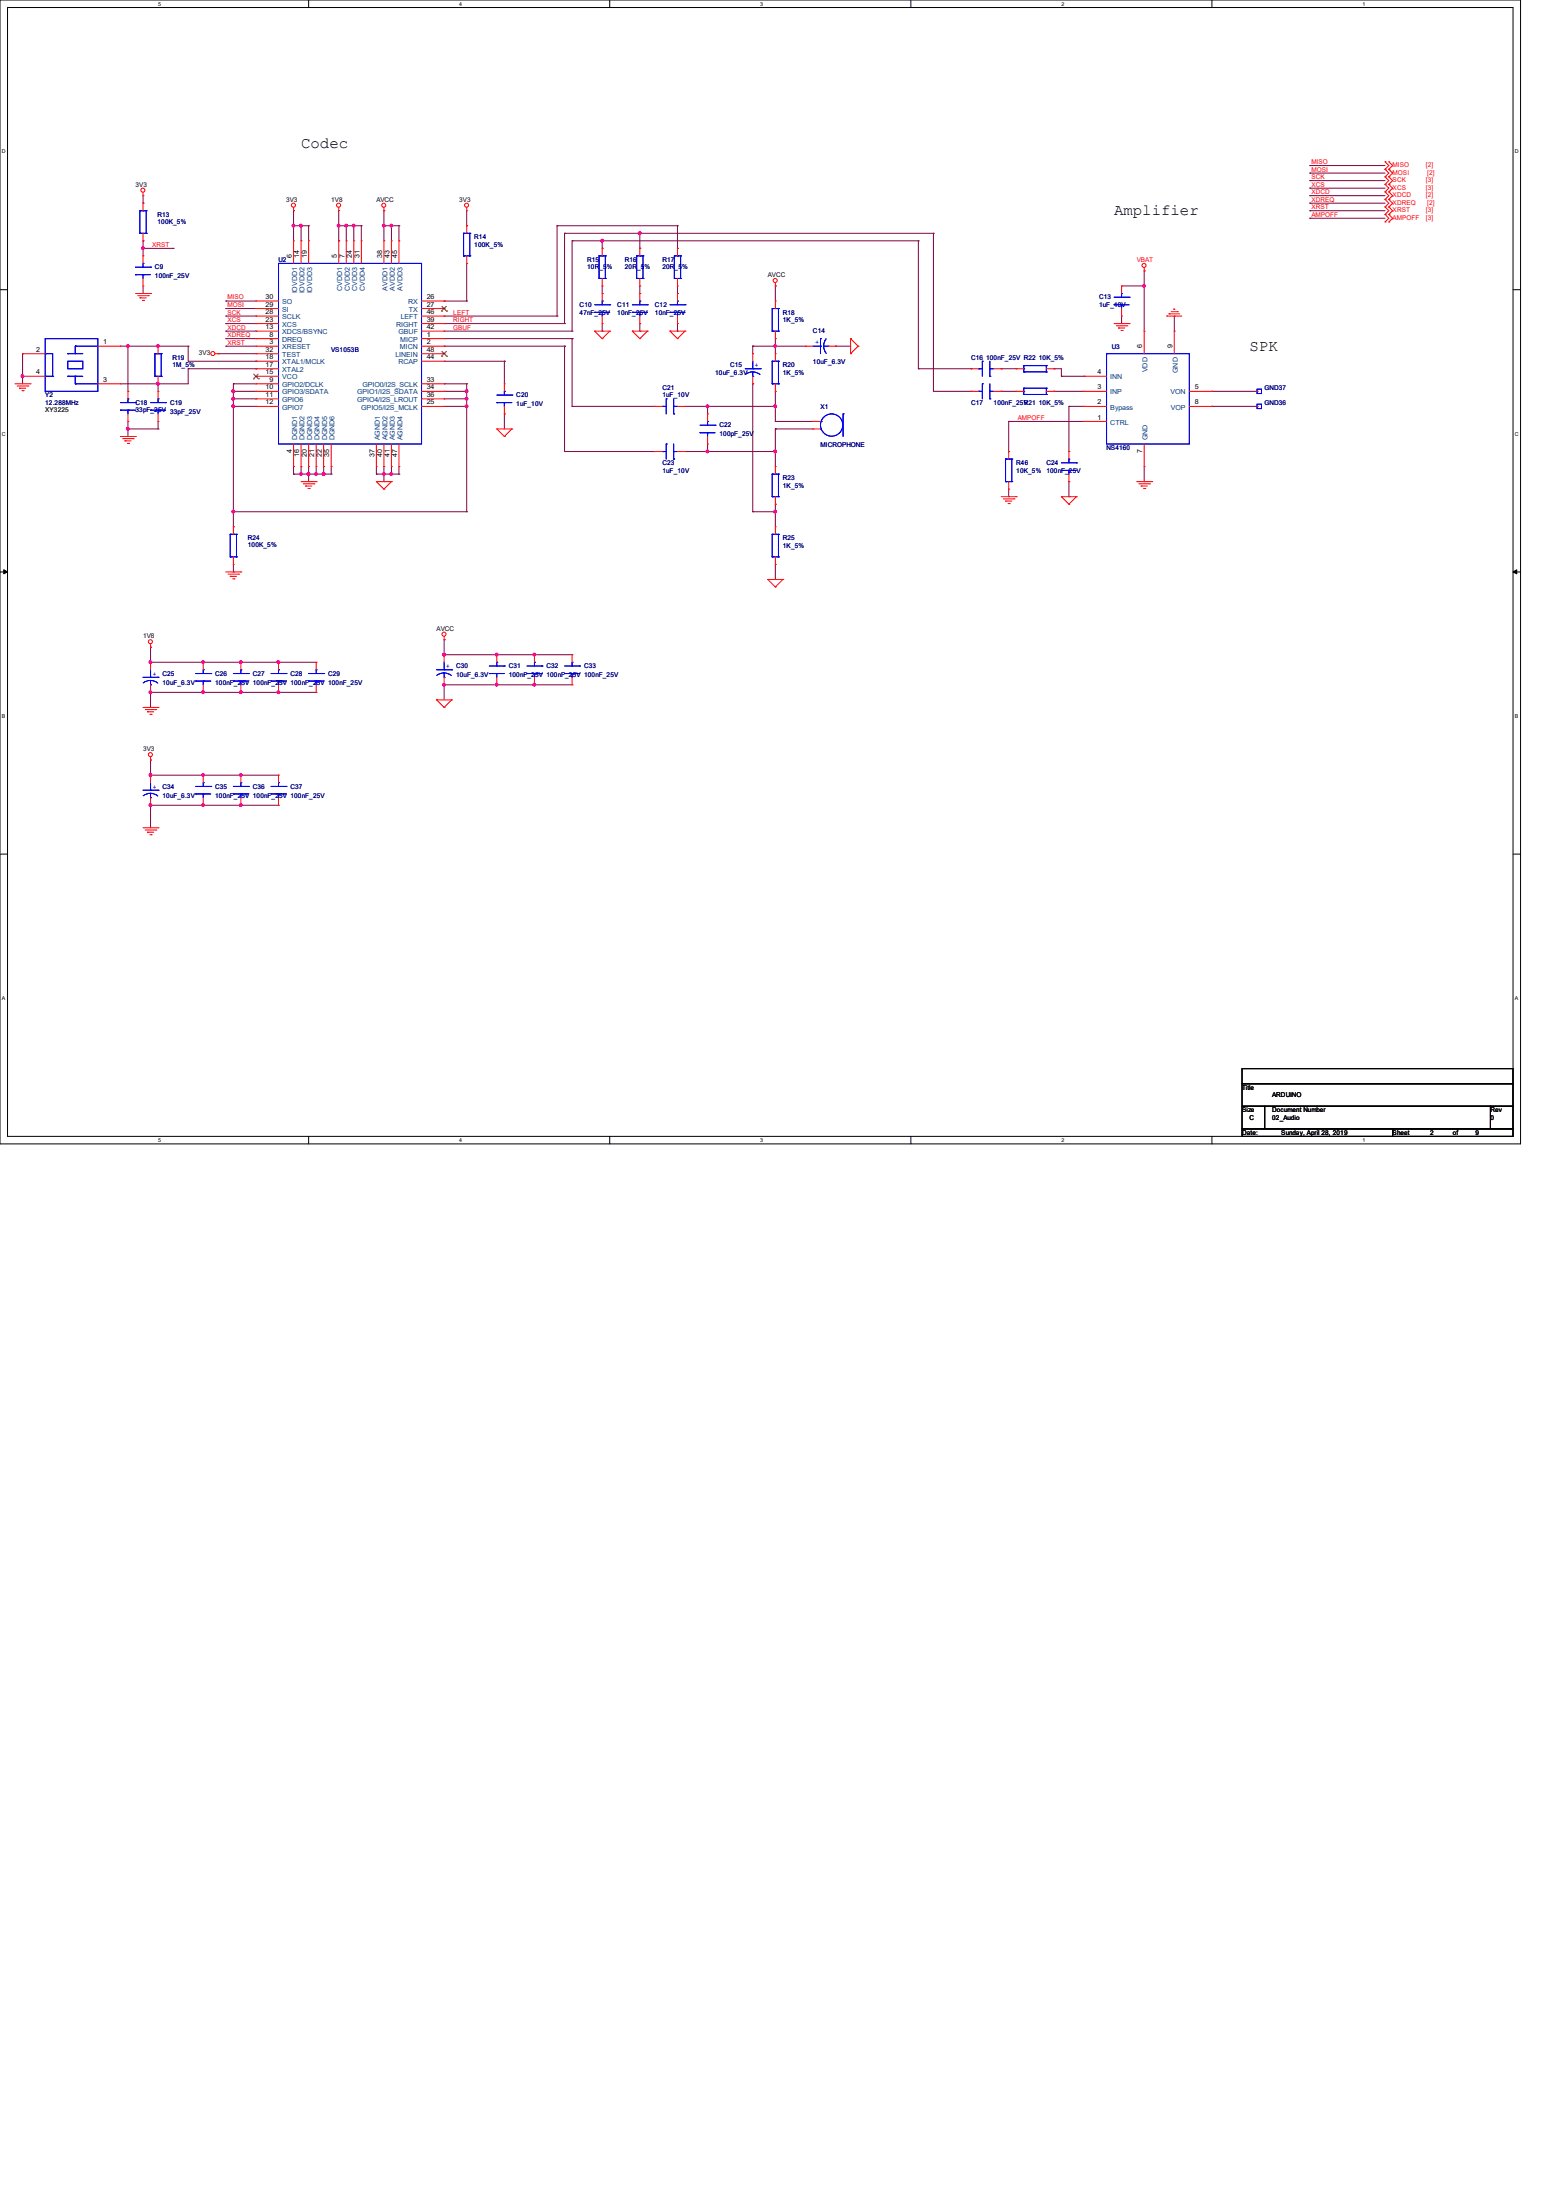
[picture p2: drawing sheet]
<svg xmlns="http://www.w3.org/2000/svg" width="210mm" height="297mm" viewBox="0 0 210 297" stroke-linecap="round" stroke-linejoin="round" font-family="sans-serif">
<path d="M0 0h205.2v154.4h-205.2zM1 1h203.2v152.4h-203.2z" fill="none" stroke="#000" stroke-width=".13"/>
<g fill="#fff">
<path d="M21.3 .1h.4v.8h-.4z"/>
<path d="M21.3 153.5h.4v.8h-.4z"/>
</g>
<path d="M41.7 0v1M41.7 153.4v1" fill="none" stroke="#000" stroke-width=".13"/>
<g fill="#fff">
<path d="M62 .1h.4v.8h-.4z"/>
<path d="M62 153.5h.4v.8h-.4z"/>
</g>
<path d="M82.3 0v1M82.3 153.4v1" fill="none" stroke="#000" stroke-width=".13"/>
<g fill="#fff">
<path d="M102.6 .1h.4v.8h-.4z"/>
<path d="M102.6 153.5h.4v.8h-.4z"/>
</g>
<path d="M122.9 0v1M122.9 153.4v1" fill="none" stroke="#000" stroke-width=".13"/>
<g fill="#fff">
<path d="M143.3 .1h.3v.8h-.3z"/>
<path d="M143.3 153.5h.3v.8h-.3z"/>
</g>
<path d="M163.6 0v1M163.6 153.4v1" fill="none" stroke="#000" stroke-width=".13"/>
<g fill="#fff">
<path d="M183.9 .1h.4v.8h-.4z"/>
<path d="M183.9 153.5h.4v.8h-.4z"/>
<path d="M.3 20.1h.5v.8h-.5z"/>
<path d="M204.5 20.1h.5v.8h-.5z"/>
<path d="M.3 58.2h.5v.8h-.5z"/>
<path d="M204.5 58.2h.5v.8h-.5z"/>
</g>
<path d="M0 39.1h1M204.2 39.1h1" fill="none" stroke="#000" stroke-width=".13"/>
<g fill="#fff">
<path d="M.3 96.3h.4v.8h-.4z"/>
<path d="M204.5 96.3h.4v.8h-.4z"/>
</g>
<path d="M0 77.2h1M204.2 77.2h1" fill="none" stroke="#000" stroke-width=".13"/>
<path d="M.5 76.9l.5 .3-.5 .3zM204.2 77.2l.5-.3v.6z" fill="#000" stroke="#000" stroke-width=".13"/>
<g fill="#fff">
<path d="M.3 134.4h.4v.8h-.4z"/>
<path d="M204.5 134.4h.4v.8h-.4z"/>
</g>
<path d="M0 115.3h1M204.2 115.3h1M167.6 144.3h36.6v2h-36.6zM167.6 146.3h36.6v3.1h-36.6zM167.6 149.4h3.1v3h-3.1zM167.6 152.4h20.4v1h-20.4zM170.7 149.4h30.5v3h-30.5zM188 152.4h16.2v1h-16.2zM201.2 149.4h3v3h-3z" fill="none" stroke="#000" stroke-width=".13"/>
<g fill="none" stroke="#800040" stroke-width=".13">
<path d="M19.3 39.6h.1M19.3 33.5h.1M19.3 27.4h.1M19.3 32.5h.1M19.3 26.4v1M19.3 32.5v2M19.3 38.6v1M19.3 33.5h4.1M23.4 33.5h.1M39.6 30.5h.1M39.6 28.4h.1M39.6 28.4v4.1"/>
<path d="M39.6 30.5h2.1M40.6 30.5h.1M40.6 30.5v2M41.7 30.5h.1M41.7 30.5v2M45.7 30.5h.1M45.7 32.5h.1M45.7 30.5h3.1M45.7 28.4v4.1M46.7 30.5h.1M46.7 30.5v2M47.8 30.5h.1"/>
<path d="M47.8 30.5v2M48.8 30.5h.1M48.8 30.5v2M51.8 30.5h.1M51.8 28.4h.1M51.8 28.4v4.1M51.8 30.5h2M52.8 30.5h.1M52.8 30.5v2M53.8 30.5h.1M53.8 30.5v2M63 30.5h.1"/>
<path d="M63 28.4v2.1M63 35.6v5M75.2 30.5h.1M75.2 30.5h16.2M75.2 30.5v12.2M76.2 31.5h.1M76.2 31.5v12.2M76.2 31.5h49.8M77.2 32.5h.1M77.2 32.5v12.2M77.2 32.5h46.8M81.3 32.5h.1"/>
<path d="M81.3 33.5h.1M81.3 39.6h.1M81.3 32.5v1M81.3 38.6v1M86.4 31.5h.1M86.4 39.6h.1M86.4 33.5h.1M86.4 31.5v2M86.4 38.6v1M91.4 30.5h.1M91.4 39.6h.1M91.4 33.5h.1"/>
<path d="M91.4 30.5v3M91.4 38.6v1M104.6 38.6h.1M104.6 38.6v2M124 32.5h.1M124 32.5v17.3M126 31.5h.1M126 31.5v21.3h5.1M151.4 38.6h3M154.4 38.6h.1M154.4 36.6h.1M154.4 36.6v8.1"/>
<path d="M176.8 24.4h.1M176.8 22.4h.1M176.8 23.4h.1M176.8 25.4h.1M176.8 28.4h.1M176.8 26.4h.1M176.8 27.4h.1M176.8 29.5h.1M176.8 24.4h10.1M176.8 22.4h10.1M176.8 23.4h10.1M176.8 25.4h10.1"/>
<path d="M176.8 28.4h10.1M176.8 26.4h10.1M176.8 27.4h10.1M176.8 29.5h10.1M3 50.8h.1M3 47.8h.1M3 47.8v4M16.3 46.7h9.1M17.3 46.7h.1M17.3 57.9h.1M17.3 58.9h.1M17.3 57.9h4"/>
<path d="M17.3 46.7v6.1M17.3 56.9v2M21.3 46.7h.1M21.3 51.8h.1M21.3 57.9h.1M21.3 51.8v1M21.3 56.9v1M25.4 46.7h.1M25.4 49.8h.1M25.4 46.7v2.1h9.1M25.4 49.8v2h-9.1M25.4 49.8h9.1"/>
<path d="M29.5 47.8h.1M29.5 47.8h5M30.5 46.7h.1M30.5 45.7h.1M30.5 44.7h.1M30.5 43.7h.1M30.5 42.7h.1M30.5 41.7h.1M30.5 40.6h.1M30.5 46.7h4M30.5 45.7h4M30.5 44.7h4"/>
<path d="M30.5 43.7h4M30.5 42.7h4M30.5 41.7h4M30.5 40.6h4M31.5 51.8h.1M31.5 52.8h.1M31.5 53.8h.1M31.5 54.9h.1M31.5 51.8h3M31.5 51.8v19.3M31.5 52.8h3M31.5 53.8h3"/>
<path d="M31.5 54.9h3M34.5 48.8h.1M34.5 49.8h.1M59.9 40.6h.1M59.9 48.8h8.2M59.9 46.7h16.3M59.9 51.8h3.1M59.9 52.8h3.1M59.9 53.8h3.1M59.9 54.9h3.1M59.9 45.7h17.3M59.9 44.7h17.3"/>
<path d="M59.9 43.7h16.3M59.9 42.7h15.3M59.9 40.6h3.1M63 51.8h.1M63 52.8h.1M63 53.8h.1M63 54.9h.1M63 40.6h.1M63 51.8v17.3M68.1 55.9h.1M68.1 48.8h.1M68.1 48.8v3"/>
<path d="M68.1 55.9v2M75.2 42.7h.1M76.2 46.7h.1M76.2 43.7h.1M76.2 46.7v14.3M77.2 45.7h.1M77.2 54.9h.1M77.2 44.7h.1M77.2 54.9h11.2M77.2 45.7v9.2M81.3 44.7h.1M81.3 43.7v1"/>
<path d="M86.4 44.7h.1M86.4 43.7v1M91.4 44.7h.1M91.4 43.7v1M92.5 54.9h12.1M95.5 54.9h.1M95.5 54.9v1M95.5 59.9v1.1M101.6 46.7h.1M101.6 51.8h.1M101.6 46.7h7.1M101.6 46.7v1.1"/>
<path d="M101.6 51.8v17.3M104.6 46.7h.1M104.6 45.7h.1M104.6 54.9h.1M104.6 56.9h.1M104.6 57.9h.1M104.6 52.8h.1M104.6 45.7v2.1M104.6 52.8v4.1M104.6 57.9v5.1M104.6 56.9h5.1M104.6 57.9h5.1"/>
<path d="M112.8 46.7h.1M112.8 46.7h2M124 49.8h.1M124 49.8h7.1M131.1 52.8h.1M131.1 49.8h.1M135.1 49.8h.1M135.1 52.8h.1M135.1 49.8h2.1M135.1 52.8h2.1M136.1 56.9h.1M136.1 56.9h10.2"/>
<path d="M136.1 56.9v4.1M142.2 49.8h.1M142.2 52.8h.1M142.2 49.8h1.1v1M142.2 52.8h4.1M143.3 50.8h.1M143.3 50.8h3M144.3 54.9h.1M144.3 54.9h2M144.3 54.9v6.1M146.3 50.8h.1M151.4 43.7h.1"/>
<path d="M151.4 42.7v1M158.5 42.7h.1M158.5 42.7v2M163.6 52.8h.1M163.6 54.9h.1M163.6 52.8h6.1M163.6 54.9h6.1M31.5 69.1h.1M31.5 71.1h.1M31.5 77.2h.1M31.5 76.2v1M31.5 69.1h31.5"/>
<path d="M39.6 64h.1M39.6 63v1M39.6 64h5.1M40.6 64h.1M40.6 63v1M41.7 65h.1M41.7 64h.1M41.7 63v2M42.7 64h.1M42.7 63v1M43.7 64h.1M43.7 63v1"/>
<path d="M44.7 64h.1M44.7 63v1M50.8 64h.1M50.8 64h3M50.8 63v1M51.8 64h.1M51.8 65h.1M51.8 63v2M52.8 64h.1M52.8 63v1M53.8 64h.1M53.8 63v1"/>
<path d="M63 69.1h.1M76.2 61h.1M76.2 61h12.2M92.5 61h12.1M95.5 61h.1M101.6 69.1h.1M101.6 69.1h3M104.6 76.2h.1M104.6 69.1h.1M104.6 61h.1M104.6 68.1h.1M104.6 68.1v3"/>
<path d="M104.6 76.2v2M136.1 61h.1M136.1 67.1h.1M136.1 66v1.1M144.3 67.1h.1M144.3 61h.1M144.3 65v2.1M154.4 65h.1M154.4 63v2M20.3 89.4h.1M20.3 87.4h.1M20.3 93.5h.1"/>
<path d="M20.3 89.4h22.4M20.3 87.4v2M20.3 93.5v2M20.3 93.5h22.4M27.4 89.4h.1M27.4 93.5h.1M32.5 89.4h.1M32.5 93.5h.1M37.6 89.4h.1M37.6 93.5h.1M59.9 86.4h.1M59.9 88.4h.1"/>
<path d="M59.9 92.5h.1M59.9 88.4h17.3M59.9 86.4v2M59.9 92.5v2M59.9 92.5h17.3M67.1 88.4h.1M67.1 92.5h.1M72.1 88.4h.1M72.1 92.5h.1M20.3 102.6h.1M20.3 104.6h.1M20.3 108.7h.1"/>
<path d="M20.3 102.6v2M20.3 108.7v3.1M20.3 104.6h17.3M20.3 108.7h17.3M27.4 104.6h.1M27.4 108.7h.1M32.5 104.6h.1M32.5 108.7h.1"/>
</g>
<g fill="#f0f" stroke="#f0f" stroke-width=".13">
<circle cx="21.3" cy="51.8" r=".19"/>
<circle cx="40.6" cy="64" r=".19"/>
<circle cx="41.6" cy="64" r=".19"/>
<circle cx="43.7" cy="64" r=".19"/>
<circle cx="42.7" cy="64" r=".19"/>
<circle cx="51.8" cy="64" r=".19"/>
<circle cx="52.8" cy="64" r=".19"/>
<circle cx="31.5" cy="52.8" r=".19"/>
<circle cx="31.5" cy="53.8" r=".19"/>
<circle cx="31.5" cy="54.8" r=".19"/>
<circle cx="63" cy="52.8" r=".19"/>
<circle cx="31.5" cy="69.1" r=".19"/>
<circle cx="63" cy="53.8" r=".19"/>
<circle cx="63" cy="54.8" r=".19"/>
<circle cx="39.6" cy="30.5" r=".19"/>
<circle cx="40.6" cy="30.5" r=".19"/>
<circle cx="45.7" cy="30.5" r=".19"/>
<circle cx="47.7" cy="30.5" r=".19"/>
<circle cx="46.7" cy="30.5" r=".19"/>
<circle cx="52.8" cy="30.5" r=".19"/>
<circle cx="51.8" cy="30.5" r=".19"/>
<circle cx="19.3" cy="33.5" r=".19"/>
<circle cx="104.6" cy="46.7" r=".19"/>
<circle cx="104.6" cy="69.1" r=".19"/>
<circle cx="95.5" cy="54.8" r=".19"/>
<circle cx="95.5" cy="60.9" r=".19"/>
<circle cx="104.6" cy="54.8" r=".19"/>
<circle cx="104.6" cy="60.9" r=".19"/>
<circle cx="154.4" cy="38.6" r=".19"/>
<circle cx="86.3" cy="31.5" r=".19"/>
<circle cx="81.3" cy="32.5" r=".19"/>
<circle cx="37.6" cy="89.4" r=".19"/>
<circle cx="32.5" cy="89.4" r=".19"/>
<circle cx="27.4" cy="89.4" r=".19"/>
<circle cx="20.3" cy="89.4" r=".19"/>
<circle cx="37.6" cy="93.5" r=".19"/>
<circle cx="32.5" cy="93.5" r=".19"/>
<circle cx="27.4" cy="93.5" r=".19"/>
<circle cx="20.3" cy="93.5" r=".19"/>
<circle cx="27.4" cy="104.6" r=".19"/>
<circle cx="20.3" cy="104.6" r=".19"/>
<circle cx="32.5" cy="104.6" r=".19"/>
<circle cx="32.5" cy="108.7" r=".19"/>
<circle cx="27.4" cy="108.7" r=".19"/>
<circle cx="20.3" cy="108.7" r=".19"/>
<circle cx="67" cy="88.4" r=".19"/>
<circle cx="59.9" cy="88.4" r=".19"/>
<circle cx="72.1" cy="88.4" r=".19"/>
<circle cx="72.1" cy="92.4" r=".19"/>
<circle cx="67" cy="92.4" r=".19"/>
<circle cx="59.9" cy="92.4" r=".19"/>
<circle cx="3" cy="50.8" r=".19"/>
<circle cx="17.3" cy="46.7" r=".19"/>
<circle cx="21.3" cy="46.7" r=".19"/>
<circle cx="17.3" cy="57.9" r=".19"/>
</g>
<g fill="none" stroke="#f00" stroke-width=".13">
<path d="M18.3 39.6h2M18.6 39.9h1.4M19.3 26.4h.1M19.3 27.4h.1M19.3 32.5h.1M19.3 38.6h.1M19.3 34.5h.1M19.3 26v.4M19.3 27.4v1M19.3 31.5v1M19.3 34.5v1.1M19.3 37.6v1"/>
<path d="M20 39.9h.1M20.3 39.6h.1M39.6 28.4h.1M39.6 32.5h.1M39.6 28v.4M39.6 32.5v3.1M40.6 32.5h.1M40.6 32.5v3.1M41.7 32.5h.1M41.7 32.5v3.1M45.7 28.4h.1M45.7 32.5h.1"/>
<path d="M45.7 28v.4M45.7 32.5v3.1M46.7 32.5h.1M46.7 32.5v3.1M47.8 32.5h.1M47.8 32.5v3.1M48.8 32.5h.1M48.8 32.5v3.1M51.8 28.4h.1M51.8 32.5h.1M51.8 28v.4M51.8 32.5v3.1"/>
<path d="M52.8 32.5h.1M52.8 32.5v3.1M53.8 32.5h.1M53.8 32.5v3.1M63 28.4h.1M63 30.5h.1M63 35.6h.1M63 28v.4M63 30.5v1M63 34.5v1.1M81.3 33.5h.1M81.3 38.6h.1"/>
<path d="M81.3 39.6h.1M81.3 33.5v1M81.3 37.6v1M81.3 39.6v1M86.4 33.5h.1M86.4 38.6h.1M86.4 39.6h.1M86.4 33.5v1M86.4 37.6v1M86.4 39.6v1M91.4 33.5h.1M91.4 38.6h.1"/>
<path d="M91.4 39.6h.1M91.4 33.5v1M91.4 37.6v1M91.4 39.6v1M104.6 38.6h.1M104.6 38.2v.4M151.4 38.6h.1M151.4 38.6v1M154.4 36.6h.1M154.4 36.2v.4M186.9 22.9h.1M186.9 21.8h.1"/>
<path d="M186.9 23.9h.1M186.9 24.9h.1M186.9 25.9h.1M186.9 26.9h.1M186.9 27.9h.1M186.9 29h.1M186.9 30h.1M186.9 21.8l.6 .6-.6 .5M186.9 22.9l.6 .5-.6 .5M186.9 23.9l.6 .5-.6 .5M186.9 24.9l.6 .5-.6 .5M186.9 25.9l.6 .5-.6 .5"/>
<path d="M186.9 26.9l.6 .5-.6 .5M186.9 27.9l.6 .5-.6 .6M186.9 29l.6 .5-.6 .5M187.5 22.9h.1M187.5 21.8h.1M187.5 23.9h.1M187.5 24.9h.1M187.5 25.9h.1M187.5 26.9h.1M187.5 27.9h.1M187.5 29h.1M187.5 30h.1"/>
<path d="M187.5 23.9l.5 .5-.5 .5M187.5 21.8l.5 .6-.5 .5M187.5 22.9l.5 .5-.5 .5M187.5 24.9l.5 .5-.5 .5M187.5 25.9l.5 .5-.5 .5M187.5 26.9l.5 .5-.5 .5M187.5 27.9l.5 .5-.5 .6M187.5 29l.5 .5-.5 .5M2 51.8h2.1M2.3 52.1h1.5M2.6 52.4h.1M2.6 52.4h.9"/>
<path d="M3 52.7h.1M3 47.8h.1M3 50.8h.1M3 47.8h3.1M3 50.8h3.1M3.1 52.7h.1M3.8 52.1h.1M4.1 51.8h.1M13.2 51.8h3.1M13.2 46.7h3.1M16.3 46.7h.1M16.3 51.8h.1"/>
<path d="M16.3 58.9h2M16.6 59.2h1.4M16.8 59.5h.1M16.8 59.5h.9M17.2 59.9h.2M17.3 56.9h.1M17.3 52.8h.1M17.3 52.8v1M17.3 55.9v1M17.4 59.9h.1M18 59.2h.1M18.3 58.9h.1"/>
<path d="M18.9 40.2h.1M18.9 40.2h.8M19.2 40.6h.2M19.4 40.6h.1M21.3 46.7h.1M21.3 51.8h.1M21.3 56.9h.1M21.3 52.8h.1M21.3 46.7v1.1M21.3 50.8v1M21.3 52.8v1M21.3 55.9v1"/>
<path d="M29 47.8h.5M29.5 47.8h.1M34.5 40.6h.1M34.5 41.7h.1M34.5 42.7h.1M34.5 43.7h.1M34.5 44.7h.1M34.5 45.7h.1M34.5 46.7h.1M34.5 47.8h.1M34.5 48.8h.1M34.5 49.8h.1"/>
<path d="M34.5 50.8h.1M34.5 51.8h.1M34.5 52.8h.1M34.5 53.8h.1M34.5 54.9h.1M34.5 47.8h3.1M34.5 44.7h3.1M34.5 43.7h3.1M34.5 51.8h3.1M34.5 42.7h3.1M34.5 46.7h3.1M34.5 49.8h3.1"/>
<path d="M34.5 50.8h3.1M34.5 54.9h3.1M34.5 40.6h3.1M34.5 41.7h3.1M34.5 45.7h3.1M34.5 48.8h3.1M34.5 52.8h3.1M34.5 53.8h3.1M39.6 59.9v3.1M40.6 59.9v3.1M41.7 59.9v3.1M42.7 59.9v3.1"/>
<path d="M43.7 59.9v3.1M44.7 59.9v3.1M50.8 59.9v3.1M51.8 59.9v3.1M52.8 59.9v3.1M53.8 59.9v3.1M56.9 47.8h3M56.9 44.7h3M56.9 43.7h3M56.9 51.8h3M56.9 42.7h3M56.9 46.7h3"/>
<path d="M56.9 54.9h3M56.9 40.6h3M56.9 41.7h3M56.9 45.7h3M56.9 48.8h3M56.9 52.8h3M56.9 53.8h3M59.9 54.9h.1M59.9 53.8h.1M59.9 52.8h.1M59.9 51.8h.1M59.9 48.8h.1"/>
<path d="M59.9 47.8h.1M59.9 46.7h.1M59.9 45.7h.1M59.9 44.7h.1M59.9 43.7h.1M59.9 42.7h.1M59.9 41.7h.1M59.9 40.6h.1M67.1 57.9h.1M67.1 57.9h2M67.1 57.9l1 1M68.1 58.9h.1"/>
<path d="M68.1 55.9h.1M68.1 51.8h.1M68.1 51.8v1M68.1 54.9v1M69.1 57.9h.1M69.1 57.9l-1 1M80.3 44.7h.1M80.3 44.7h2M80.3 44.7l1 1M81.3 45.7h.1M81.3 43.7h.1M81.3 42.7v1"/>
<path d="M82.3 44.7h.1M82.3 44.7l-1 1M85.3 44.7h.1M85.3 44.7h2.1M85.3 44.7l1.1 1M86.4 45.7h.1M86.4 43.7h.1M86.4 42.7v1M87.4 44.7h.1M87.4 44.7l-1 1M88.4 54.9h.1M88.4 54.9h1"/>
<path d="M90.4 44.7h.1M90.4 44.7h2.1M90.4 44.7l1 1M91.4 45.7h.1M91.4 43.7h.1M91.4 42.7v1M91.4 54.9h1.1M92.5 44.7h.1M92.5 54.9h.1M92.5 44.7l-1.1 1M95.5 59.9h.1M95.5 55.9h.1"/>
<path d="M95.5 55.9v1M95.5 58.9v1M101.6 47.8h.1M101.6 51.8h.1M101.6 47.8v1M101.6 50.8v1M104.6 40.6h.1M104.6 45.7h.1M104.6 47.8h.1M104.6 52.8h.1M104.6 40.6v1.1M104.6 44.7v1"/>
<path d="M104.6 47.8v1M104.6 51.8v1M108.7 46.7h.1M108.7 46.7h1M109.7 57.9h.1M109.7 56.9h.1M109.7 57.9h1M109.7 56.9h1M111.8 46.7h1M112.8 46.7h.1M114.8 45.7h.1M114.8 47.8h.1"/>
<path d="M114.8 45.7v2.1M114.8 45.7l1 1M115.8 46.7h.1M115.8 46.7l-1 1.1M131.1 49.8h.1M131.1 52.8h.1M131.1 49.8h1M131.1 52.8h1M134.1 49.8h1M134.1 52.8h1M135.1 49.8h.1M135.1 52.8h.1"/>
<path d="M137.2 49.8h.1M137.2 52.8h.1M137.2 49.8h1M137.2 52.8h1M141.2 49.8h1M141.2 52.8h1M142.2 49.8h.1M142.2 52.8h.1M146.3 50.8h.1M146.3 52.8h.1M146.3 54.9h.1M146.3 56.9h.1"/>
<path d="M146.3 56.9h3.1M146.3 50.8h3.1M146.3 54.9h3.1M146.3 52.8h3.1M150.4 43.7h2M150.7 44h1.4M151 44.3h.1M151 44.3h.8M151.3 44.6h.2M151.4 42.7h.1M151.4 41.7v1M151.5 44.6h.1"/>
<path d="M152.1 44h.1M152.4 43.7h.1M154.4 44.7h.1M154.4 44.7v3.1M154.4 59.9v3.1M157.5 42.7h.1M157.5 42.7h2M157.8 42.4h.1M157.8 42.4h1.4M158.1 42.1h.8M158.4 41.7h.1M158.4 41.7h.2"/>
<path d="M158.5 44.7h.1M158.5 44.7v3.1M158.9 42.1h.1M160.5 54.9h3.1M160.5 52.8h3.1M163.6 52.8h.1M163.6 54.9h.1M169.7 54.9h.1M169.7 52.8h.1M30.5 77.2h2M30.8 77.5h1.4M31.1 77.8h.1"/>
<path d="M31.1 77.8h.8M31.4 78.1h.2M31.5 71.1h.1M31.5 76.2h.1M31.5 71.1v1M31.5 75.2v1M31.6 78.1h.1M32.2 77.5h.1M32.5 77.2h.1M39.6 63h.1M40.6 63h.1M40.6 65h2.1"/>
<path d="M40.9 65.3h1.5M41.2 65.6h.1M41.2 65.6h.9M41.6 66h.1M41.7 63h.1M41.7 66h.1M42.4 65.3h.1M42.7 65h.1M42.7 63h.1M43.7 63h.1M44.7 63h.1M50.8 65h.1"/>
<path d="M50.8 63h.1M50.8 65h2M50.8 65l1 1M51.8 66h.1M51.8 63h.1M52.8 65h.1M52.8 63h.1M52.8 65l-1 1M53.8 63h.1M88.4 61h.1M88.4 61h1M91.4 61h1.1"/>
<path d="M92.5 61h.1M103.6 78.2h.1M103.6 78.2h2.1M103.6 78.2l1 1M104.6 79.2h.1M104.6 63h.1M104.6 68.1h.1M104.6 71.1h.1M104.6 76.2h.1M104.6 63v1M104.6 67.1v1M104.6 71.1v1"/>
<path d="M104.6 75.2v1M105.7 78.2h.1M105.7 78.2l-1.1 1M135.1 67.1h2.1M135.4 67.4h1.5M135.7 67.6h.1M135.7 67.6h.9M136.1 68h.1M136.1 61h.1M136.1 66h.1M136.1 61v1M136.1 65v1"/>
<path d="M136.2 68h.1M136.9 67.4h.1M137.2 67.1h.1M143.3 67.1h.1M143.3 67.1h2M143.3 67.1l1 1M144.3 68.1h.1M144.3 65h.1M144.3 61h.1M144.3 61v1M144.3 64v1M145.3 67.1h.1"/>
<path d="M145.3 67.1l-1 1M153.4 65h2M153.7 65.3h1.5M154 65.6h.1M154 65.6h.9M154.3 66h.2M154.4 63h.1M154.5 66h.1M155.2 65.3h.1M155.4 65h.1M19.3 95.5h2M19.6 95.8h1.4"/>
<path d="M19.9 96.1h.1M19.9 96.1h.8M20.2 96.4h.2M20.3 87.4h.1M20.3 89.4h.1M20.3 93.5h.1M20.3 87v.4M20.3 89.4v1M20.3 92.5v1M20.4 96.4h.1M21 95.8h.1M21.3 95.5h.1"/>
<path d="M27.4 93.5h.1M27.4 89.4h.1M27.4 89.4v1M27.4 92.5v1M32.5 93.5h.1M32.5 89.4h.1M32.5 89.4v1M32.5 92.5v1M37.6 93.5h.1M37.6 89.4h.1M37.6 89.4v1M37.6 92.5v1"/>
<path d="M42.7 93.5h.1M42.7 89.4h.1M42.7 89.4v1M42.7 92.5v1M58.9 94.5h.1M58.9 94.5h2.1M58.9 94.5l1 1M59.9 86.4h.1M59.9 95.5h.1M59.9 88.4h.1M59.9 92.5h.1M59.9 85.9v.5"/>
<path d="M59.9 88.4v1M59.9 91.4v1.1M61 94.5h.1M61 94.5l-1.1 1M67.1 92.5h.1M67.1 88.4h.1M67.1 88.4v1M67.1 91.4v1.1M72.1 92.5h.1M72.1 88.4h.1M72.1 88.4v1M72.1 91.4v1.1"/>
<path d="M77.2 92.5h.1M77.2 88.4h.1M77.2 88.4v1M77.2 91.4v1.1M19.3 111.8h2M19.6 112.1h1.4M19.9 112.4h.1M19.9 112.4h.8M20.2 112.7h.2M20.3 102.6h.1M20.3 104.6h.1M20.3 108.7h.1"/>
<path d="M20.3 102.2v.4M20.3 104.6v1.1M20.3 107.7v1M20.4 112.7h.1M21 112.1h.1M21.3 111.8h.1M27.4 108.7h.1M27.4 104.6h.1M27.4 104.6v1.1M27.4 107.7v1M32.5 108.7h.1M32.5 104.6h.1"/>
<path d="M32.5 104.6v1.1M32.5 107.7v1M37.6 108.7h.1M37.6 104.6h.1M37.6 104.6v1.1M37.6 107.7v1"/>
<circle cx="19.3" cy="25.7" r=".28"/>
<circle cx="39.6" cy="27.7" r=".28"/>
<circle cx="45.7" cy="27.7" r=".28"/>
<circle cx="51.8" cy="27.7" r=".28"/>
<circle cx="63" cy="27.7" r=".28"/>
<circle cx="104.6" cy="37.9" r=".28"/>
<circle cx="154.4" cy="35.8" r=".28"/>
<circle cx="28.7" cy="47.7" r=".28"/>
<circle cx="20.3" cy="86.6" r=".28"/>
<circle cx="59.9" cy="85.6" r=".28"/>
<circle cx="20.3" cy="101.9" r=".28"/>
</g>
<g fill="none" stroke="#00f" stroke-width=".13">
<path d="M18.3 37.1h.1M18.3 36.1h2M18.3 37.1h2M18.9 31.5h.1M18.9 28.4h.1M18.9 28.4h.8M18.9 31.5h.8M18.9 28.4v3.1M19.3 28.4h.1M19.3 37.1h.1M19.3 35.6h.1M19.3 35.6v.5"/>
<path d="M19.3 37.1v.5M19.7 28.4h.1M19.7 31.5h.1M19.7 28.4v3.1M20.3 36.1h.1M37.6 35.6h19.3v24.3h-19.3zM62.6 34.5h.1M62.6 31.5h.1M62.6 34.5h.8M62.6 31.5h.8M62.6 31.5v3M63 31.5h.1"/>
<path d="M63.4 31.5h.1M63.4 34.5h.1M63.4 31.5v3M80.9 37.6h.1M80.9 34.5h.1M80.9 34.5h.8M80.9 37.6h.8M80.9 34.5v3.1M81.3 34.5h.1M81.7 34.5h.1M81.7 37.6h.1M81.7 34.5v3.1"/>
<path d="M85.9 37.6h.1M85.9 34.5h.1M85.9 34.5h.9M85.9 37.6h.9M85.9 34.5v3.1M86.4 34.5h.1M86.8 34.5h.1M86.8 37.6h.1M86.8 34.5v3.1M91 37.6h.1M91 34.5h.1M91 34.5h.9"/>
<path d="M91 37.6h.9M91 34.5v3.1M91.4 34.5h.1M91.9 34.5h.1M91.9 37.6h.1M91.9 34.5v3.1M151.4 39.6h.1M151.4 39.6v.5M6.1 45.7h7.1v7.1h-7.1zM6.1 50.8h.1M6.1 47.8h.1M6.1 47.8h1v3"/>
<path d="M6.1 50.8h1M7.1 50.8h.1M9.1 48.8h2.1v1h-2.1zM9.1 47.8h.1M9.1 50.8h.1M9.1 47.8h2.1M9.1 50.8h2.1M10.2 51.8h.1M10.2 46.7h.1M10.2 50.8h.1M10.2 46.7h3M10.2 51.8h3"/>
<path d="M10.2 46.7v1.1M10.2 50.8v1M16.3 55.4h.1M16.3 54.4h2M16.3 55.4h2M17.3 55.4h.1M17.3 53.8h.1M17.3 53.8v.6M17.3 55.4v.5M18.3 54.4h.1M20.3 55.4h.1M20.3 54.4h2.1"/>
<path d="M20.3 55.4h2.1M20.9 50.8h.1M20.9 47.8h.1M20.9 47.8h.9M20.9 50.8h.9M20.9 47.8v3M21.3 47.8h.1M21.3 55.4h.1M21.3 53.8h.1M21.3 53.8v.6M21.3 55.4v.5M21.8 47.8h.1"/>
<path d="M21.8 50.8h.1M21.8 47.8v3M22.4 54.4h.1M67.1 54.4h.1M67.1 53.3h2M67.1 54.4h2M68.1 54.4h.1M68.1 52.8h.1M68.1 52.8v.5M68.1 54.4v.5M69.1 53.3h.1M80.3 42.2h.1"/>
<path d="M80.3 41.1h2M80.3 42.2h2M81.3 42.2h.1M81.3 40.6h.1M81.3 40.6v.5M81.3 42.2v.5M82.3 41.1h.1M85.3 42.2h.1M85.3 41.1h2.1M85.3 42.2h2.1M86.4 42.2h.1M86.4 40.6h.1"/>
<path d="M86.4 40.6v.5M86.4 42.2v.5M87.4 41.1h.1M89.4 54.9h.1M89.4 54.9h.5M89.9 59.9h.1M89.9 53.8h.1M89.9 53.8v2.1M89.9 59.9v2.1M90.4 42.2h.1M90.4 41.1h2.1M90.4 42.2h2.1"/>
<path d="M90.9 54.9h.1M90.9 55.9h.1M90.9 53.8v2.1M90.9 59.9v2.1M90.9 54.9h.5M91.4 42.2h.1M91.4 40.6h.1M91.4 40.6v.5M91.4 42.2v.5M92.5 41.1h.1M94.5 58.4h.1M94.5 57.4h2"/>
<path d="M94.5 58.4h2M95.5 58.4h.1M95.5 56.9h.1M95.5 56.9v.5M95.5 58.4v.5M96.5 57.4h.1M100.6 49.8h2M101.6 50.8h.1M101.6 49.8h.1M101.6 50.2l.5 .1 .5 .3M101.6 50.2l-.5 .1-.5 .2M101.6 48.8v1"/>
<path d="M101.6 50.2v.6M102.6 49.8h.1M104.2 44.7h.1M104.2 41.7h.1M104.2 51.8h.1M104.2 48.8h.1M104.2 41.7h.9M104.2 44.7h.9M104.2 41.7v3M104.2 48.8v3M104.2 48.8h.9M104.2 51.8h.9"/>
<path d="M104.6 41.7h.1M104.6 48.8h.1M105.1 41.7h.1M105.1 44.7h.1M105.1 48.8h.1M105.1 51.8h.1M105.1 41.7v3M105.1 48.8v3M109.7 46.7h1M110.7 45.7h.1M110.7 46.7h.1M110.7 57.9h.1"/>
<path d="M110.7 45.7v2.1M110.7 56.9h.1M110.8 56.9h.1M111.2 46.7l.1 .6 .2 .4M111.2 46.7h.6M111.5 45.7l-.2 .5-.1 .5M111.8 46.7h.1M113.8 55.9h.1M113.8 55.9v3M132.1 49.8h.1M132.1 52.8h.1M132.1 49.8h.5"/>
<path d="M132.1 52.8h.5M132.6 48.8h.1M132.6 51.8h.1M132.6 48.8v2M132.6 51.8v2M133.6 49.8h.1M133.6 50.8h.1M133.6 52.8h.1M133.6 53.8h.1M133.6 49.8h.5M133.6 48.8v2M133.6 51.8v2"/>
<path d="M133.6 52.8h.5M138.2 49.4h.1M138.2 50.2h.1M138.2 49.8h.1M138.2 52.4h.1M138.2 53.3h.1M138.2 52.8h.1M138.2 49.4v.8M138.2 52.4v.9M138.2 49.4h3M138.2 50.2h3M138.2 52.4h3"/>
<path d="M138.2 53.3h3M141.2 49.4h.1M141.2 50.2h.1M141.2 52.4h.1M141.2 53.3h.1M141.2 49.4v.8M141.2 52.4v.9M149.4 47.8h11.1v12.1h-11.1zM150.4 41.1h.1M150.4 40.1h2M150.4 41.1h2M151.4 41.1h.1"/>
<path d="M151.4 41.1v.6M152.4 40.1h.1M169.7 54.6h.6v.6h-.6zM169.7 52.5h.6v.6h-.6zM31.1 75.2h.1M31.1 72.1h.1M31.1 72.1h.8M31.1 75.2h.8M31.1 72.1v3.1M31.5 72.1h.1M31.9 72.1h.1M31.9 75.2h.1"/>
<path d="M31.9 72.1v3.1M89.4 61h.1M89.4 61h.5M90.9 61h.1M90.9 62h.1M90.9 61h.5M104.2 67.1h.1M104.2 64h.1M104.2 75.2h.1M104.2 72.1h.1M104.2 64v3.1M104.2 72.1v3.1"/>
<path d="M104.2 64h.9M104.2 67.1h.9M104.2 72.1h.9M104.2 75.2h.9M104.6 64h.1M104.6 72.1h.1M105.1 64h.1M105.1 67.1h.1M105.1 72.1h.1M105.1 75.2h.1M105.1 64v3.1M105.1 72.1v3.1"/>
<path d="M135.7 65h.1M135.7 62h.1M135.7 62h.9M135.7 65h.9M135.7 62v3M136.1 62h.1M136.6 62h.1M136.6 65h.1M136.6 62v3M143.3 63.5h.1M143.3 62.5h2M143.3 63.5h2"/>
<path d="M144.3 63.5h.1M144.3 62h.1M144.3 62v.5M144.3 63.5v.5M145.3 62.5h.1M19.3 91.4h2M20.3 92.5h.1M20.3 91.4h.1M20.3 91.9l.5 .1 .5 .2M20.3 91.9h-.5l-.5 .3M20.3 90.4v1M20.3 91.9v.6"/>
<path d="M21.3 91.4h.1M26.4 91.9h.1M26.4 90.9h2M26.4 91.9h2M27.4 91.9h.1M27.4 90.4h.1M27.4 90.4v.5M27.4 91.9v.6M28.4 90.9h.1M31.5 91.9h.1M31.5 90.9h2M31.5 91.9h2"/>
<path d="M32.5 91.9h.1M32.5 90.4h.1M32.5 90.4v.5M32.5 91.9v.6M33.5 90.9h.1M36.6 91.9h.1M36.6 90.9h2M36.6 91.9h2M37.6 91.9h.1M37.6 90.4h.1M37.6 90.4v.5M37.6 91.9v.6"/>
<path d="M38.6 90.9h.1M41.7 91.9h.1M41.7 90.9h2M41.7 91.9h2M42.7 91.9h.1M42.7 90.4h.1M42.7 90.4v.5M42.7 91.9v.6M43.7 90.9h.1M58.9 90.4h2.1M59.9 91.4h.1M59.9 90.4h.1"/>
<path d="M59.9 90.8l.6 .1 .4 .3M59.9 90.8l-.5 .1-.4 .3M59.9 89.4v1M59.9 90.8v.6M61 90.4h.1M66 90.9h.1M66 89.9h2.1M66 90.9h2.1M67.1 90.9h.1M67.1 89.4h.1M67.1 89.4v.5M67.1 90.9v.5"/>
<path d="M68.1 89.9h.1M71.1 90.9h.1M71.1 89.9h2.1M71.1 90.9h2.1M72.1 90.9h.1M72.1 89.4h.1M72.1 89.4v.5M72.1 90.9v.5M73.2 89.9h.1M76.2 90.9h.1M76.2 89.9h2M76.2 90.9h2"/>
<path d="M77.2 90.9h.1M77.2 89.4h.1M77.2 89.4v.5M77.2 90.9v.5M78.2 89.9h.1M19.3 106.7h2M20.3 107.7h.1M20.3 106.7h.1M20.3 107.1l.5 .1 .5 .3M20.3 107.1l-.5 .1-.5 .2M20.3 105.7v1M20.3 107.1v.6"/>
<path d="M21.3 106.7h.1M26.4 107.2h.1M26.4 106.2h2M26.4 107.2h2M27.4 107.2h.1M27.4 105.7h.1M27.4 105.7v.5M27.4 107.2v.5M28.4 106.2h.1M31.5 107.2h.1M31.5 106.2h2M31.5 107.2h2"/>
<path d="M32.5 107.2h.1M32.5 105.7h.1M32.5 105.7v.5M32.5 107.2v.5M33.5 106.2h.1M36.6 107.2h.1M36.6 106.2h2M36.6 107.2h2M37.6 107.2h.1M37.6 105.7h.1M37.6 105.7v.5M37.6 107.2v.5"/>
<path d="M38.6 106.2h.1"/>
<circle cx="112.2" cy="57.4" r="1.5"/>
</g>
<path d="M34.2 51.1h.1M34.2 50.5l.7 .6M34.8 50.5l-.6 .6M34.9 51.1h.1M59.6 48.1h.1M59.6 42h.1M59.6 47.5l.7 .6M59.6 41.4l.7 .6M60.2 47.5l-.6 .6M60.2 41.4l-.6 .6M60.3 48.1h.1M60.3 42h.1" fill="none" stroke="#804000" stroke-width=".13"/>
<g font-size="2.1">
<text x="40.6" y="19.9">Codec</text>
<text x="150.4" y="29.1">Amplifier</text>
<text x="168.7" y="47.4">SPK</text>
</g>
<g font-size=".9" fill="#f00">
<text x="177" y="22.1">MISO</text>
<text x="177" y="23.2">MOSI</text>
<text x="188" y="22.6">MISO</text>
<text x="188" y="23.6">MOSI</text>
<text x="192.5" y="22.6">[2]</text>
<text x="192.6" y="23.6">[2]</text>
<text x="177" y="24.2">SCK</text>
<text x="177" y="25.2">XCS</text>
<text x="177" y="28.2">XRST</text>
<text x="177" y="26.2">XDCD</text>
<text x="177" y="27.2">XDREQ</text>
<text x="177" y="29.3">AMPOFF</text>
<text x="188" y="24.6">SCK</text>
<text x="188" y="25.6">XCS</text>
<text x="188" y="26.6">XDCD</text>
<text x="188" y="27.6">XDREQ</text>
<text x="188" y="28.7">XRST</text>
<text x="188" y="29.7">AMPOFF</text>
<text x="192.5" y="24.6">[3]</text>
<text x="192.5" y="25.6">[3]</text>
<text x="192.5" y="26.6">[2]</text>
<text x="192.5" y="28.7">[3]</text>
<text x="192.5" y="29.7">[3]</text>
<text x="192.6" y="27.6">[2]</text>
<text x="20.5" y="33.3">XRST</text>
<text x="153.4" y="35.3">VBAT</text>
<text x="30.7" y="41.4">MOSI</text>
<text x="30.7" y="40.4">MISO</text>
<text x="30.7" y="46.5">XRST</text>
<text x="30.7" y="45.5">XDREQ</text>
<text x="30.7" y="44.5">XDCD</text>
<text x="30.7" y="43.5">XCS</text>
<text x="30.7" y="42.5">SCK</text>
<text x="61.2" y="44.5">GBUF</text>
<text x="61.2" y="43.5">RIGHT</text>
<text x="61.2" y="42.5">LEFT</text>
<text x="137.4" y="56.7">AMPOFF</text>
</g>
<g font-size=".9">
<text x="18.3" y="25.2">3V3</text>
<text x="38.6" y="27.2">3V3</text>
<text x="44.7" y="27.2">1V8</text>
<text x="50.8" y="27.2">AVCC</text>
<text x="62" y="27.2">3V3</text>
<text x="39.4" y="34.8" transform="rotate(-90 39.4 34.8)">6</text>
<text x="40.4" y="34.8" transform="rotate(-90 40.4 34.8)">14</text>
<text x="41.4" y="34.8" transform="rotate(-90 41.4 34.8)">19</text>
<text x="45.5" y="34.8" transform="rotate(-90 45.5 34.8)">5</text>
<text x="46.5" y="34.8" transform="rotate(-90 46.5 34.8)">7</text>
<text x="47.5" y="34.8" transform="rotate(-90 47.5 34.8)">24</text>
<text x="48.5" y="34.8" transform="rotate(-90 48.5 34.8)">31</text>
<text x="51.6" y="34.8" transform="rotate(-90 51.6 34.8)">38</text>
<text x="52.6" y="34.8" transform="rotate(-90 52.6 34.8)">43</text>
<text x="53.6" y="34.8" transform="rotate(-90 53.6 34.8)">45</text>
<text x="35.9" y="40.4">30</text>
<text x="35.9" y="41.4">29</text>
<text x="57.6" y="41.4">27</text>
<text x="57.6" y="40.4">26</text>
<text x="103.6" y="37.4">AVCC</text>
<text x="4.9" y="47.5">2</text>
<text x="13.9" y="46.5">1</text>
<text x="26.8" y="48">3V3</text>
<text x="35.9" y="42.4">28</text>
<text x="35.9" y="43.4">23</text>
<text x="35.9" y="44.4">13</text>
<text x="35.9" y="47.5">32</text>
<text x="36.4" y="45.5">8</text>
<text x="36.4" y="46.5">3</text>
<text x="57.6" y="47.5">48</text>
<text x="57.6" y="46.5">2</text>
<text x="57.6" y="45.5">1</text>
<text x="57.6" y="44.4">42</text>
<text x="57.6" y="43.4">39</text>
<text x="57.6" y="42.4">46</text>
<text x="154.2" y="47" transform="rotate(-90 154.2 47)">6</text>
<text x="158.2" y="47" transform="rotate(-90 158.2 47)">9</text>
<text x="4.9" y="50.5">4</text>
<text x="13.9" y="51.6">3</text>
<text x="35.9" y="48.5">18</text>
<text x="35.9" y="49.5">17</text>
<text x="35.9" y="50.5">15</text>
<text x="35.9" y="52.6">10</text>
<text x="35.9" y="53.6">11</text>
<text x="36.4" y="51.6">9</text>
<text x="57.6" y="53.6">36</text>
<text x="57.6" y="52.6">34</text>
<text x="57.6" y="51.6">33</text>
<text x="57.6" y="48.5">44</text>
<text x="148.1" y="50.5">4</text>
<text x="148.1" y="52.6">3</text>
<text x="161.2" y="52.6">5</text>
<text x="35.9" y="54.6">12</text>
<text x="57.6" y="54.6">25</text>
<text x="148.1" y="54.6">2</text>
<text x="148.1" y="56.6">1</text>
<text x="161.2" y="54.6">8</text>
<text x="39.4" y="61.2" transform="rotate(-90 39.4 61.2)">4</text>
<text x="40.4" y="61.8" transform="rotate(-90 40.4 61.8)">16</text>
<text x="41.4" y="61.8" transform="rotate(-90 41.4 61.8)">20</text>
<text x="42.4" y="61.8" transform="rotate(-90 42.4 61.8)">21</text>
<text x="43.4" y="61.8" transform="rotate(-90 43.4 61.8)">22</text>
<text x="44.4" y="61.8" transform="rotate(-90 44.4 61.8)">35</text>
<text x="50.5" y="61.8" transform="rotate(-90 50.5 61.8)">37</text>
<text x="51.6" y="61.8" transform="rotate(-90 51.6 61.8)">40</text>
<text x="52.6" y="61.8" transform="rotate(-90 52.6 61.8)">41</text>
<text x="53.6" y="61.8" transform="rotate(-90 53.6 61.8)">47</text>
<text x="154.2" y="61.2" transform="rotate(-90 154.2 61.2)">7</text>
<text x="19.3" y="86.1">1V8</text>
<text x="58.9" y="85.1">AVCC</text>
<text x="19.3" y="101.4">3V3</text>
<text x="167.6" y="147.1">Title</text>
<text x="171.7" y="148.1">ARDUINO</text>
<text x="167.6" y="150.2">Size</text>
<text x="167.6" y="153.2">Date:</text>
<text x="168.7" y="151.2">C</text>
<text x="171.7" y="151.2">02_Audio</text>
<text x="171.7" y="150.2">Document Number</text>
<text x="172.9" y="153.2">Sunday, April 28, 2019</text>
<text x="188" y="153.2">Sheet</text>
<text x="193" y="153.2">2</text>
<text x="196.1" y="153.2">of</text>
<text x="199.1" y="153.2">9</text>
<text x="201.2" y="150.2">Rev</text>
<text x="201.2" y="151.2">0</text>
</g>
<g font-size=".9" fill="#000080">
<text x="21.3" y="29.3">R13</text>
<text x="21.3" y="30.2">100K_5%</text>
<text x="37.6" y="35.3">U2</text>
<text x="64" y="32.3">R14</text>
<text x="64" y="33.3">100K_5%</text>
<text x="79.2" y="35.3">R15</text>
<text x="84.3" y="35.3">R16</text>
<text x="89.4" y="35.3">R17</text>
<text x="20.9" y="36.4">C9</text>
<text x="20.9" y="37.6">100nF_25V</text>
<text x="78.2" y="41.4">C10</text>
<text x="79.2" y="36.4">10R_5%</text>
<text x="83.3" y="41.4">C11</text>
<text x="84.3" y="36.4">20R_5%</text>
<text x="88.4" y="41.4">C12</text>
<text x="89.4" y="36.4">20R_5%</text>
<text x="148.3" y="40.4">C13</text>
<text x="148.3" y="41.4">1uF_10V</text>
<text x="44.7" y="47.5">VS1053B</text>
<text x="78.2" y="42.5">47nF_25V</text>
<text x="83.3" y="42.5">10nF_25V</text>
<text x="88.4" y="42.5">10nF_25V</text>
<text x="105.7" y="42.5">R18</text>
<text x="105.7" y="43.5">1K_5%</text>
<text x="109.7" y="45">C14</text>
<text x="150.1" y="47.1">U3</text>
<text x="6.1" y="53.6">Y2</text>
<text x="23.3" y="48.6">R19</text>
<text x="23.3" y="49.5">1M_5%</text>
<text x="69.7" y="53.6">C20</text>
<text x="89.4" y="52.6">C21</text>
<text x="89.4" y="53.6">1uF_10V</text>
<text x="96.5" y="50.6">10uF_6.3V</text>
<text x="98.6" y="49.6">C15</text>
<text x="105.7" y="49.6">R20</text>
<text x="105.7" y="50.6">1K_5%</text>
<text x="109.7" y="49.1">10uF_6.3V</text>
<text x="131.1" y="48.6">C16 100nF_25V R22 10K_5%</text>
<text x="170.7" y="52.6">GND37</text>
<text x="6.1" y="54.7">12.288MHz</text>
<text x="18.3" y="54.7">C18</text>
<text x="18.3" y="55.7">33pF_25V 33pF_25V</text>
<text x="22.9" y="54.7">C19</text>
<text x="69.7" y="54.9">1uF_10V</text>
<text x="97.1" y="57.7">C22</text>
<text x="97.1" y="58.9">100pF_25V</text>
<text x="110.7" y="55.2">X1</text>
<text x="131.1" y="54.7">C17</text>
<text x="134.1" y="54.7">100nF_25V</text>
<text x="138.2" y="54.7">R21 10K_5%</text>
<text x="170.7" y="54.7">GND36</text>
<text x="89.4" y="62.8">C23</text>
<text x="89.4" y="63.8">1uF_10V</text>
<text x="105.7" y="64.8">R23</text>
<text x="105.7" y="65.8">1K_5%</text>
<text x="110.7" y="60.3">MICROPHONE</text>
<text x="137.2" y="62.8">R46</text>
<text x="137.2" y="63.8">10K_5%</text>
<text x="141.2" y="62.8">C24</text>
<text x="141.2" y="63.8">100nF_25V</text>
<text x="149.4" y="60.7">NS4160</text>
<text x="33.4" y="72.9">R24</text>
<text x="33.4" y="73.9">100K_5%</text>
<text x="105.7" y="72.9">R25</text>
<text x="105.7" y="74">1K_5%</text>
<text x="21.9" y="91.2">C25</text>
<text x="21.9" y="92.5">10uF_6.3V</text>
<text x="29" y="91.2">C26</text>
<text x="29" y="92.5">100nF_25V 100nF_25V 100nF_25V 100nF_25V</text>
<text x="34.1" y="91.2">C27</text>
<text x="39.2" y="91.2">C28</text>
<text x="44.3" y="91.2">C29</text>
<text x="61.6" y="90.2">C30</text>
<text x="61.6" y="91.4">10uF_6.3V</text>
<text x="68.7" y="90.2">C31</text>
<text x="68.7" y="91.4">100nF_25V 100nF_25V 100nF_25V</text>
<text x="73.7" y="90.2">C32</text>
<text x="78.8" y="90.2">C33</text>
<text x="21.9" y="106.5">C34</text>
<text x="21.9" y="107.7">10uF_6.3V</text>
<text x="29" y="106.5">C35</text>
<text x="29" y="107.7">100nF_25V 100nF_25V 100nF_25V</text>
<text x="34.1" y="106.5">C36</text>
<text x="39.2" y="106.5">C37</text>
</g>
<g font-size=".9" fill="#004080">
<text x="38.1" y="41.1">SO</text>
<text x="40.1" y="39.6" transform="rotate(-90 40.1 39.6)">IOVDD1</text>
<text x="41.1" y="39.6" transform="rotate(-90 41.1 39.6)">IOVDD2</text>
<text x="42.1" y="39.6" transform="rotate(-90 42.1 39.6)">IOVDD3</text>
<text x="46.2" y="39.3" transform="rotate(-90 46.2 39.3)">CVDD1</text>
<text x="47.2" y="39.3" transform="rotate(-90 47.2 39.3)">CVDD2</text>
<text x="48.2" y="39.3" transform="rotate(-90 48.2 39.3)">CVDD3</text>
<text x="49.2" y="39.3" transform="rotate(-90 49.2 39.3)">CVDD4</text>
<text x="52.3" y="39.2" transform="rotate(-90 52.3 39.2)">AVDD1</text>
<text x="53.3" y="39.2" transform="rotate(-90 53.3 39.2)">AVDD2</text>
<text x="54.3" y="39.2" transform="rotate(-90 54.3 39.2)">AVDD3</text>
<text x="55.1" y="41.1">RX</text>
<text x="38.1" y="42.1">SI</text>
<text x="38.1" y="43.1">SCLK</text>
<text x="38.1" y="44.1">XCS</text>
<text x="38.1" y="45.1">XDCS/BSYNC</text>
<text x="38.1" y="46.1">DREQ</text>
<text x="38.1" y="47.2">XRESET</text>
<text x="53.5" y="44.1">RIGHT</text>
<text x="53.8" y="45.1">GBUF</text>
<text x="54" y="47.2">MICN</text>
<text x="54" y="46.1">MICP</text>
<text x="54.1" y="43.1">LEFT</text>
<text x="55.2" y="42.1">TX</text>
<text x="38.1" y="48.2">TEST</text>
<text x="38.1" y="49.2">XTAL1/MCLK</text>
<text x="38.1" y="50.2">XTAL2</text>
<text x="38.1" y="51.2">VCO</text>
<text x="38.1" y="52.2">GPIO2/DCLK</text>
<text x="38.1" y="53.3">GPIO3/SDATA</text>
<text x="48.2" y="53.3">GPIO1/I2S_SDATA</text>
<text x="48.9" y="52.2">GPIO0/I2S_SCLK</text>
<text x="53.4" y="48.2">LINEIN</text>
<text x="53.8" y="49.2">RCAP</text>
<text x="149.9" y="51.2">INN</text>
<text x="149.9" y="53.3">INP</text>
<text x="154.9" y="50.2" transform="rotate(-90 154.9 50.2)">VDD</text>
<text x="158" y="53.3">VON</text>
<text x="159" y="50.4" transform="rotate(-90 159 50.4)">GND</text>
<text x="38.1" y="54.3">GPIO6</text>
<text x="38.1" y="55.3">GPIO7</text>
<text x="40.1" y="59.4" transform="rotate(-90 40.1 59.4)">DGND1</text>
<text x="41.1" y="59.4" transform="rotate(-90 41.1 59.4)">DGND2</text>
<text x="42.1" y="59.4" transform="rotate(-90 42.1 59.4)">DGND3</text>
<text x="43.1" y="59.4" transform="rotate(-90 43.1 59.4)">DGND4</text>
<text x="44.2" y="59.4" transform="rotate(-90 44.2 59.4)">DGND5</text>
<text x="45.2" y="59.4" transform="rotate(-90 45.2 59.4)">DGND6</text>
<text x="48.2" y="54.3">GPIO4/I2S_LROUT</text>
<text x="48.8" y="55.3">GPIO5/I2S_MCLK</text>
<text x="51.3" y="59.4" transform="rotate(-90 51.3 59.4)">AGND1</text>
<text x="52.3" y="59.4" transform="rotate(-90 52.3 59.4)">AGND2</text>
<text x="53.3" y="59.4" transform="rotate(-90 53.3 59.4)">AGND3</text>
<text x="54.3" y="59.4" transform="rotate(-90 54.3 59.4)">AGND4</text>
<text x="149.9" y="55.3">Bypass</text>
<text x="149.9" y="57.3">CTRL</text>
<text x="154.9" y="59.4" transform="rotate(-90 154.9 59.4)">GND</text>
<text x="158" y="55.3">VOP</text>
</g>
<g font-size=".9" fill="#00f">
<text x="110.6" y="46.4" transform="rotate(-90 110.6 46.4)">+</text>
<text x="101.9" y="49.6">+</text>
<text x="20.6" y="91.2">+</text>
<text x="60.2" y="90.2">+</text>
<text x="20.6" y="106.5">+</text>
</g>
<text font-size=".9" fill="#008000" x="6.1" y="55.7">XY3225</text>
<g font-size=".7">
<text x="21.3" y=".8">5</text>
<text x="62" y=".8">4</text>
<text x="102.6" y=".8">3</text>
<text x="143.3" y=".8">2</text>
<text x="183.9" y=".8">1</text>
<text x=".3" y="20.7">D</text>
<text x="204.5" y="20.7">D</text>
<text x=".3" y="58.8">C</text>
<text x="204.5" y="58.8">C</text>
<text x=".3" y="96.9">B</text>
<text x="204.5" y="96.9">B</text>
<text x=".3" y="135">A</text>
<text x="204.5" y="135">A</text>
<text x="21.3" y="154.2">5</text>
<text x="62" y="154.2">4</text>
<text x="102.6" y="154.2">3</text>
<text x="143.3" y="154.2">2</text>
<text x="183.9" y="154.2">1</text>
</g>
</svg>
